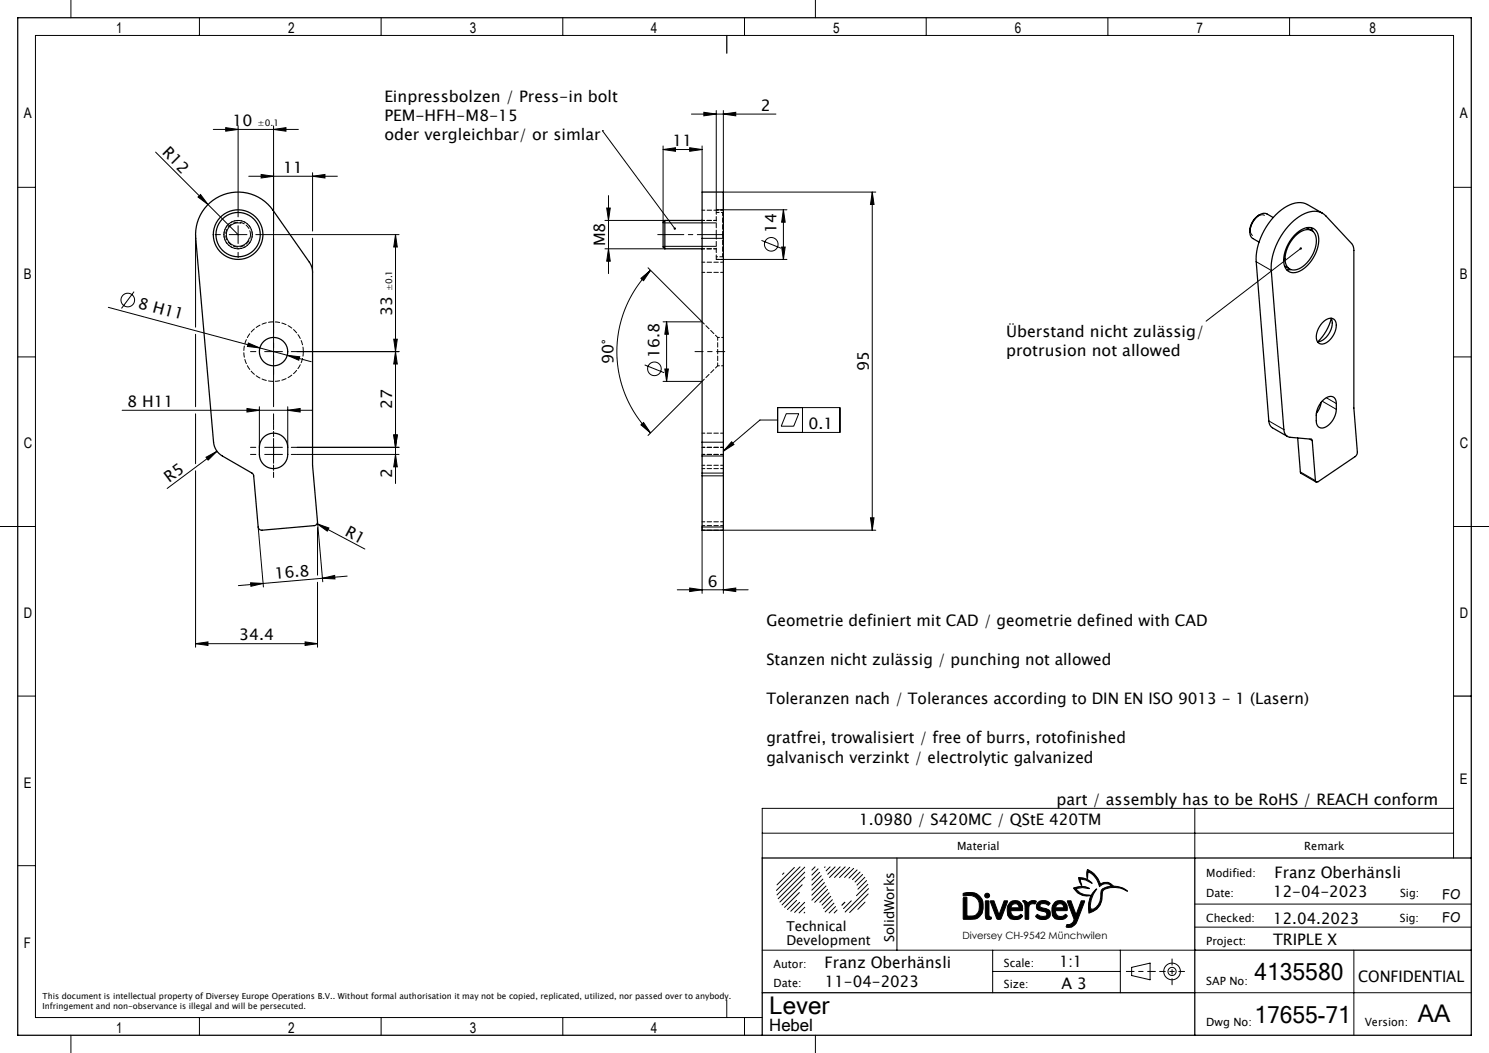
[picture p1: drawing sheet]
<svg xmlns="http://www.w3.org/2000/svg" width="420mm" height="297mm" viewBox="0 0 420 297" stroke-linecap="round" stroke-linejoin="round" font-family="sans-serif">
<g fill="none" stroke="#000" stroke-width=".28">
<path d="M20 0v5M56.2 5v5M107.5 5v5M158.7 5v5M210 5v5M230 0v5M261.2 5v5M312.5 5v5M363.8 5v5M60.2 36.5h24M63.7 36l3.5 .5-3.5 .5zM67.2 35.5v24.1"/>
<path d="M77.2 36.5l3.5-.5v1zM77.2 35.5v79.2M169.9 36.9h.1M169.9 36.9l20.4 27.6M195 32.2h23.9M198.5 31.7l3.5 .5-3.5 .5zM202 31.2v27.9M204 32.2l3.5-.5v1zM204 31.2v28M5 52.8h5M43.9 42.9l23.3 23.3M55.8 55.6l.8-.7 2.1 2.8z"/>
<path d="M70.2 49.7h25M73.7 49.2l3.5 .5-3.5 .5zM88.2 49.7l3.5-.5v1zM88.2 48.7v16.5M171.1 58.7h1l-.5 3.5zM171.6 55.2v22M187 42.2l3.5-.5v1zM187 41.2v21.4M187 42.2h11M194.5 41.7l3.5 .5-3.5 .5zM198 41.2v12.9M202.1 59.2h19.9"/>
<path d="M204.1 54.2h42.9M221 59.2v14M221 59.2l.5 3.5h-1zM246 54.2l.5 3.5h-1zM246 54.2v95.4M410 52.8h5M55.2 66.3v26M64.7 66.2h5M67.2 63.7v5M68 63a3.3 3.3 0 0 0-4 2.3 3.3 3.3 0 0 0 2.3 4.1 3.3 3.3 0 0 0 4.1-2.4M73.8 66.2h38.8M88.2 67.2v9.5"/>
<path d="M111.6 66.2v70.2M111.6 66.2l.5 3.5h-1zM170.6 70.2h16.8M170.6 62.2h16.8M171.6 70.2l.5 3.5h-1zM180.8 78.5l2.7-2.3-2 3zM182.8 75.5l15.2 15.2M183.5 76.2a32.4 32.4 0 0 0 0 45.9M187 62.9h15M187 69.5h15M198 67.2h6M202.1 73.2h19.9"/>
<path d="M214.8 67.8l5.5 2.2M220.5 69.7h1l-.5 3.5zM354.3 73.8l4.3 2.5M356.7 60.7a3.2 3.2 0 0 0-3.6 2.5 2.53 2.53 0 0 0 .3 3.3M366.9 70.1l-26.7 20.5M30.6 86.7l42.7 11.4M37.8 82.3l-3.5 4.7M55.2 94.3v20.4M70 96.7l3.3 1.4-3.5-.4zM73.3 98.1l14.5 3.9M74.7 99.2h5M83.8 99.2h28.8"/>
<path d="M111.1 95.7h1l-.5 3.5zM111.6 99.2l.5 3.5h-1zM187 90.8h10.9M188 90.8v16.8M188 90.8l.5 3.5h-1zM5 100.7h5M34.5 115.7h53.7M55.2 116.7v14.1M69.7 115.2l3.5 .5-3.5 .5zM73.2 114.7v11.4M77.2 116.7v2.9M81 100.2l3.5 .4-.2 1z"/>
<path d="M81.2 115.7l3.5-.5v1zM81.2 114.7v11.4M180.8 119.8l.7-.6 2 2.9zM181.8 102.9l5.5 2.2M187 107.6h10.9M187.5 104.1h1l-.5 3.5zM198 107.6l-15.2 15.2M219.4 115h17.5v7h-17.5zM219.4 118.5h-5l-10.4 8.8M221.8 116.7h3.5l-1.4 3.5h-3.5zM226.4 115v7M357.9 118.7l4.2 2.5"/>
<path d="M372.9 113.1l4 2.3M374.1 112.2l2.8 1.6M410 100.7h5M55.2 132.8v49.8M58.1 129l3.1-1.7-2.5 2.5zM61.2 127.3l-14.1 10.5M74.7 126.2h5M74.7 128.2h5M77.2 123.7v7M83.8 126.2h28.8M83.8 128.2h28.8M111.1 122.7h1l-.5 3.5z"/>
<path d="M111.6 128.2l.5 3.5h-1zM198 124.7h6M198 128.6h6M198 133.4h6M198 134.2h6M206.4 124.6l.6 .8-3 1.9zM366.8 133.1l4.2 2.5M369.3 123.8l.8 .5M0 148.5h10M72.8 148.7l1.5 16.9M89.4 147.7l3.4 1.2-.5 .9zM89.4 147.7l13.5 7.2"/>
<path d="M89.6 148.8v13.4M89.6 147.3l1.4 16.8M198 148.7v18.7M198 148.6h6M204 148.7v18.7M204.1 149.6h42.9M245.5 146.1h1l-.5 3.5zM410 148.5h10M70.7 164.4l3.5 .2-3.4 .8zM89.6 164.2v18.4M91 163.1l3.4-.8 .1 1zM97.9 162.5l-30.7 2.7"/>
<path d="M191 166.4h20M194.5 165.9l3.5 .5-3.5 .5zM204 166.4l3.5-.5v1zM5 196.3h5M55.2 181.6l3.5-.5v1zM55.2 181.6h34.4M86.1 181.1l3.5 .5-3.5 .5zM215 235h195M337 228v14M410 228h-195v14M5 244.2h5M221.1 246.2l-.4 .4"/>
<path d="M224.1 244.7l-4.9 4.9M224.7 254l-2.6 2.5M225.5 251.8l-4.2 4.1M225.6 254.5l-2.6 2.5M225.7 244.5l-6.7 6.7M226.3 249.6l-5.7 5.6M227 254.5l-2.9 2.8M227 255.9l-1.6 1.6M227 257.3l-.2 .2M227 247.4l-7 7M227 246l-7.5 7.5M227 244.6l-7.8 7.8"/>
<path d="M229.9 244.5l-.9 .9M230.8 245.1l-1.8 1.7M231.2 246l-2.2 2.2M231.7 247l-2.7 2.6M232.1 248l-3.1 3.1M232.5 248.9l-3.5 3.6M232.7 244.5l-.1 .2M233 249.9l-4 4M233.4 250.9l-3.6 3.6M233.9 251.8l-2.7 2.7M234.1 244.5l-1.1 1.1M234.3 252.8l-2.4 2.5"/>
<path d="M234.8 253.8l-2.5 2.4M235.2 254.7l-2.4 2.5M235.6 244.5l-2.1 2.1M235.7 255.7l-1.8 1.8M236.1 256.7l-.8 .8M237 244.5l-3 3M238.4 244.5l-3 3M239.7 244.6l-2.9 2.9M240.1 254.1l-2.2 2.2M240.8 244.9l-2.6 2.6M241.8 245.4l-2.3 2.3M242.6 246l-2.1 2.1"/>
<path d="M243.3 246.6l-2.1 2.2M243.9 247.4l-2.2 2.2M244 254.5l-2 2M244.4 248.4l-2.4 2.4M244.8 249.4l-3.2 3.2M244.9 252.1l-5.3 5.3M245 250.6l-6.6 6.6M253 242v26M271.7 252.2a3.8 3.8 0 0 1 4.1 .2 3.8 3.8 0 0 1 1.5 3.9 3.1 3.1 0 0 1-3.5 3h-1.9l-.2-.2v-5.6l.1-.3 .8-.1 .1 5.3a3 3 0 0 0 3.1-.9 3.1 3.1 0 0 0 .2-3.3 3.1 3.1 0 0 0-2.9-1.6l-1.3 .1-.1-.5M278 254.1h.9l.1 4v.4l.6 .2 .1 .3a.99 .99 0 0 1-1.6 .1zM279.4 254.1l1 .1 1.4 3.8 1.4-3.8 1-.1-1.8 4.9a.79 .79 0 0 1-1.3 0zM284.8 254.6a2.08 2.08 0 0 1 2.7-.3 2.08 2.08 0 0 1 .8 2.6h-3.2a1.61 1.61 0 0 0 1.1 1.5 1.61 1.61 0 0 0 1.8-.5l.4 .5a1.93 1.93 0 0 1-2.3 1l-1.1-.3-.7-.9a3.7 3.7 0 0 1 .5-3.6z"/>
<path d="M285.7 255.1l.6-.2 .6 .1 .4 .4 .2 .7h-2.4zM288.5 254.1l.5-.1 .9 .7a1.96 1.96 0 0 1 2.4-.5l-.4 .8a1.33 1.33 0 0 0-1.7 1.5v2.6l-.2 .2-.9-.2a8.1 8.1 0 0 0-.3-4.6zM292.7 254.6a2.27 2.27 0 0 1 3.5 .2l-.5 .5a1.96 1.96 0 0 0-2.3-.2v.6l.3 .3a3.5 3.5 0 0 1 2.5 1.1 1.75 1.75 0 0 1-.4 1.8 1.75 1.75 0 0 1-1.8 .5 1.58 1.58 0 0 1-1.8-1.1l.5-.4a2.05 2.05 0 0 0 2.5 .3l-.1-.8-2.2-.7a1.36 1.36 0 0 1-.2-2.1zM297.4 254.6a2.08 2.08 0 0 1 2.7-.3 2.08 2.08 0 0 1 .8 2.6h-3.2a1.61 1.61 0 0 0 1.1 1.5 1.61 1.61 0 0 0 1.8-.5l.4 .4a1.93 1.93 0 0 1-2.3 1.1l-1.1-.3-.7-.9a3.7 3.7 0 0 1 .5-3.6zM298.3 255.1l.7-.2 .5 .1 .4 .4 .2 .6h-2.3zM301.1 254.1l1 .1 1.4 3.8 1.4-3.8h1l-1.7 4.6a2.79 2.79 0 0 1-3.5 2.6l.2-.5a2.03 2.03 0 0 0 2.1-1.5zM302.8 250.5a5 5 0 0 1 4.5 .1l-2-.3-1.9 .4a5.1 5.1 0 0 0 4.3 1.9h-.1a4.3 4.3 0 0 1-4.8-2.1zM304.2 247.5a4.4 4.4 0 0 1 3.9 1.6l-1.9-.9-1.5-.3 .4 1.8-.6-1.1zM306.7 245.2l.1 .1a6.8 6.8 0 0 1 3.6 3.9h.2a2.73 2.73 0 0 1 3.6 .7 6 6 0 0 1 3.8 1.4l-.1 .1a6.6 6.6 0 0 0-6.5-.4l-.4 .4a6.3 6.3 0 0 1-1.6 5l-2.2 1.1a7.1 7.1 0 0 1 2.1-6.8v.2a7.3 7.3 0 0 0-1.7 5.2l.3 .4a3.8 3.8 0 0 0 2.6-4.6l.1-.8a4.8 4.8 0 0 1 2.8-1.2 1.72 1.72 0 0 0-2.5-.4l-.8 .6-.1-.5a5 5 0 0 0-3.1-3.5l-.2 1.6-.2-.8zM337 255h78M410 242v-232h-400v277h205M215 268h122"/>
<path d="M280 274h36M280 268v12M316 268v12M319.2 272.8l5.2-1.1v4.7l-5.2-1.2zM337 261.5h78M381.9 268v24M20 292v5M56.2 287v5M107.5 287v5M158.7 287v5M205 282v5M210 287v5"/>
<path d="M230 292v5M337 280h78"/>
<circle cx="217.5" cy="68.9" r="1.92"/>
<circle cx="36" cy="84.6" r="1.92"/>
<circle cx="184.6" cy="104" r="1.92"/>
<circle cx="278.5" cy="252.6" r=".68"/>
<circle cx="330.6" cy="274" r="1.15"/>
<circle cx="330.6" cy="274" r="2.35"/>
</g>
<path d="M334.1 274h-7" fill="none" stroke="#000" stroke-width=".28" stroke-dasharray="15.2 1.3 1.3 1.3" stroke-dashoffset="13.6"/>
<path d="M330.6 270.5v7.3" fill="none" stroke="#000" stroke-width=".28" stroke-dasharray="15.2 1.3 1.3 1.3" stroke-dashoffset="13.5"/>
<path d="M317.7 274h8.2" fill="none" stroke="#000" stroke-width=".28" stroke-dasharray="15.2 1.3 1.3 1.3" stroke-dashoffset="13"/>
<g fill="none" stroke="#000" stroke-width=".35">
<path d="M5 5h410v287h-410zM205 10v5M58.4 58a12 12 0 0 1 18.6 1.3l10.3 14.7a5 5 0 0 1 .9 2.8v54.4l1.4 16a1 1 0 0 1-1 1.1l-14.7 1.2a1 1 0 0 1-1.1-.9l-1.3-14.7-.4-.5-8.4-4.8a5 5 0 0 1-2.5-3.9l-5-57.5a12 12 0 0 1 3.2-9.2zM198 54.2h6v95.4h-6zM187.5 62.2l-.5 .5v7l.5 .5M187.5 62.2v8M187.5 62.2h10.5M187.5 70.2h10.5M355.4 60.5a5.4 5.4 0 0 0-2.9 4.9M359.1 61.4l-1.7-1.1a2.68 2.68 0 0 0-3.2 1.2 5.1 5.1 0 0 0-1.3 5.3l2.2 1.5M362.3 75l1.5 .9M364.1 76l-1.2 .1"/>
<path d="M364.1 63a9.2 9.2 0 0 1 7.6-3.3l1.3 .4 1 .8 7.2 7.8 .6 1.4 .1 45 1 12.4-.2 .7-.5 .6-10.4 7.1a.44 .44 0 0 1-.5 .1 .44 .44 0 0 1-.3-.4l-.9-11.5-.3-.2-5.9-.6a2.06 2.06 0 0 1-1.8-2.1l-3.5-44.9a18.5 18.5 0 0 1 5.5-13.3zM365.2 66.7a4.4 4.4 0 0 1 4.8-1.7 4.1 4.1 0 0 1 1 5.1 8.4 8.4 0 0 1-5.8 6 2.59 2.59 0 0 1-2.7-3.1 9.7 9.7 0 0 1 2.7-6.3zM365.4 66.1a4.8 4.8 0 0 1 5.1-1.7 4.3 4.3 0 0 1 1.2 5.1 10 10 0 0 1-6.3 7.4 2.92 2.92 0 0 1-3.3-3.5 11.1 11.1 0 0 1 3.3-7.3zM368.6 64.2l1.4 .8M369.8 64.2l.5 1.1M373 60.1l-4.2-2.4a6.2 6.2 0 0 0-6.6 .9 18.6 18.6 0 0 0-7.9 15.2l3.7 45.4 .7 1.3 4.5 2.6M373 91.1a2.34 2.34 0 0 1 3.6-.7 5.3 5.3 0 0 1-3.6 6.6 1.86 1.86 0 0 1-1.7-2.5l.6-1.8zM375.5 89.8a5.3 5.3 0 0 1-3.9 6.6M375.5 89.8a14 14 0 0 1-3.8 6.6M372.7 113.5l-.6 1.8-.8 1.3M373 113.1a2.34 2.34 0 0 1 3.6-.6 6.7 6.7 0 0 1-2.3 7.7 1.77 1.77 0 0 1-2.1 .4 1.77 1.77 0 0 1-.9-1.9 6.8 6.8 0 0 1 1.7-5.6zM74.5 123.2a4 4 0 0 1 4.3-.7 4 4 0 0 1 2.4 3.7 5 5 0 0 1-1.8 5.3 4 4 0 0 1-6.2-3.3 5.2 5.2 0 0 1 1.3-5z"/>
<path d="M366 123.5l.8 9.8 4.4 2.7M410 196.3h5M238.3 254.5l-.8 .8M337 242v50M415 242h-200v50M337 268h78M215 280h122"/>
<circle cx="67.2" cy="66.2" r="7"/>
<circle cx="67.2" cy="66.2" r="6.3"/>
<circle cx="77.2" cy="99.2" r="4"/>
</g>
<path d="M288.5 254.1l.1-.1a1.32 1.32 0 0 1 1.4 .7 1.55 1.55 0 0 1 2.3-.4l-.4 .7-.9-.1-.6 .4-.2 .8v3.1l-.9 .1-.2-.2v-3.9zM292.7 254.6a2.15 2.15 0 0 1 3.4 .3l-.5 .4a1.66 1.66 0 0 0-2.3 0 .81 .81 0 0 0 1.1 .9l.7 .1a1.64 1.64 0 0 1 1.1 2.1 1.64 1.64 0 0 1-2.2 1 1.42 1.42 0 0 1-1.8-1.1l.5-.3a1.99 1.99 0 0 0 2.6 .1 .95 .95 0 0 0-1.3-1.1 1.42 1.42 0 0 1-1.7-1.4zM297.5 254.5a3.6 3.6 0 0 0-.1 4.5 2.65 2.65 0 0 0 3.6-.6l-.4-.5-.2 .1a1.51 1.51 0 0 1-1.8 .4 1.51 1.51 0 0 1-.9-1.5h3.2l.2-.4a2.12 2.12 0 0 0-1.1-2.3 2.12 2.12 0 0 0-2.5 .3zM298.1 255.2l.6-.3h.7l.5 .5 .2 .6h-2.3zM306.7 245.2l-.1 .5a2.03 2.03 0 0 0 .2 2l.1-1.6a4.5 4.5 0 0 1 3.1 3.5l.1 .5a2.81 2.81 0 0 1 2.3-.8l.6 .2 .4 .4a4.4 4.4 0 0 0-2.8 1.3v.2a4.9 4.9 0 0 1-2.1 5 .67 .67 0 0 1-.9-.1 .67 .67 0 0 1-.1-.8 10.4 10.4 0 0 1 1.8-4.8 7 7 0 0 0-2.1 6.8 4.9 4.9 0 0 0 3.7-5.7l.3-.6a6.7 6.7 0 0 1 6.8 .2l-.1-.2a7.1 7.1 0 0 0-4-1.4 2.77 2.77 0 0 0-3.5-.6 6.7 6.7 0 0 0-3.7-4zM304.2 247.5h.1a3.9 3.9 0 0 1 3.8 1.6h-.1a5.6 5.6 0 0 0-3.3-1.2l.4 1.8-.6-.9zM302.8 250.4v.1a3.9 3.9 0 0 0 4.8 2 4.6 4.6 0 0 1-4.2-1.8 7.7 7.7 0 0 1 3.9-.1 5.2 5.2 0 0 0-4.5-.2zM301.1 254.1h1l1.4 3.9 1.5-3.8h.9l-1.8 4.9a2.56 2.56 0 0 1-3.3 2.4l.2-.7 1.1-.2 .6-.5 .3-.7zM284.9 254.5a3.6 3.6 0 0 0-.1 4.5 2.65 2.65 0 0 0 3.6-.6l-.4-.5-.2 .1a1.51 1.51 0 0 1-1.8 .5 1.51 1.51 0 0 1-.9-1.6h3.2l.1-.4a2.12 2.12 0 0 0-1-2.3 2.12 2.12 0 0 0-2.5 .3zM285.5 255.2l.6-.3h.7l.5 .5 .2 .7h-2.4zM279.4 254.1l1 .1 1.4 3.8 1.4-3.8h1l-2 5.1h-.8l-.2-.2zM278 254.1l.9 .1 .1 4.1 .2 .3 .4 .1 .1 .4-.4 .2h-1l-.3-.5zM271.7 252l2-.3a3.6 3.6 0 0 1 3.6 4.6 3 3 0 0 1-3.5 3l-2.1-.1v-5.7l.2-.4 .8 .1v5.2h1a2.4 2.4 0 0 0 2.6-3.1 2.9 2.9 0 0 0-4-2.7l-.6 .1zM277.8 252.6a.68 .68 0 0 0 1.3 0 .68 .68 0 0 0-1.3 0z" fill-rule="evenodd" fill="#000"/>
<g fill="none" stroke="#000" stroke-width=".28" stroke-dasharray="15.2 1.3 1.3 1.3">
<path d="M62.2 66.2h-1.5M67.2 61.2v-1.5M67.2 71.2v1.5M72.2 66.2h1.5M72.2 99.2h-1.5M77.2 94.2v-1.5M82.2 99.2h1.5M77.2 104.2v1.5M72.2 126.2h-1.5M72.2 128.2h-1.5M77.2 121.2v-1.5M77.2 131.2v1.5"/>
<path d="M77.2 123.2v-1.5M77.2 133.2v1.5M82.2 126.2h1.5M82.2 128.2h1.5"/>
</g>
<path d="M196 99.2h8.4" fill="none" stroke="#000" stroke-width=".28" stroke-dasharray="15.2 1.3 1.3 1.3" stroke-dashoffset="12.9"/>
<path d="M185.5 66.2h18.5" fill="none" stroke="#000" stroke-width=".28" stroke-dasharray="15.2 1.3 1.3 1.3" stroke-dashoffset="7.9"/>
<g fill="#000">
<path d="M55.8 55.6l.8-.7 2.1 2.8zM190.1 64.2h.5v.5l-.3-.2 .2 .2h-.3zM58.1 129l3.1-1.7-2.5 2.5zM89.4 147.7l3.4 1.2-.5 .9z"/>
<path d="M63.7 36l3.5 .5-3.5 .5zM77.2 36.5l3.5-.5v1zM55.2 181.6l3.5-.5v1zM86.1 181.1l3.5 .5-3.5 .5z"/>
<path d="M73.7 49.2l3.5 .5-3.5 .5zM88.2 49.7l3.5-.5v1zM198.5 31.7l3.5 .5-3.5 .5zM204 32.2l3.5-.5v1z"/>
<path d="M246 54.2l.5 3.5h-1zM245.5 146.1h1l-.5 3.5zM188 90.8l.5 3.5h-1zM187.5 104.1h1l-.5 3.5z"/>
<path d="M220.5 69.7h1l-.5 3.5zM221 59.2l.5 3.5h-1zM171.6 70.2l.5 3.5h-1zM171.1 58.7h1l-.5 3.5z"/>
<path d="M111.1 95.7h1l-.5 3.5zM111.6 66.2l.5 3.5h-1z"/>
<path d="M111.6 99.2l.5 3.5h-1zM111.1 122.7h1l-.5 3.5zM180.8 78.5l2.7-2.3-2 3zM180.8 119.8l.7-.6 2 2.9z"/>
<path d="M81 100.2l3.3 1.4 .2-1zM70 96.7l-.2 1 3.5 .4z"/>
<path d="M81.2 115.7l3.5-.5v1zM69.7 115.2l3.5 .5-3.5 .5zM194.5 41.7l3.5 .5-3.5 .5zM187 42.2l3.5-.5v1z"/>
<path d="M111.1 122.7h1l-.5 3.5zM111.6 128.2l.5 3.5h-1z"/>
<path d="M206.4 124.6l.6 .8-3 1.9zM366.7 69.9a.33 .33 0 0 0 0 .4 .33 .33 0 0 0 .4 0 .33 .33 0 0 0 .1-.4l-.3 .2 .3-.2z"/>
<path d="M91 163.1l3.4-.8 .1 1zM70.7 164.4l3.5 .2-3.4 .8z"/>
<path d="M204 166.4l3.5-.5v1zM194.5 165.9l3.5 .5-3.5 .5z"/>
</g>
<g fill="none" stroke="#000" stroke-width=".28" stroke-dasharray="1.3 .6" stroke-dashoffset=".5">
<path d="M198 59.3h6M63.2 66.2a4 4 0 0 1 5.8-3.6 4 4 0 0 1 .5 6.8 4 4 0 0 1-6.3-2.6v-.6M71.2 66.2a4 4 0 0 1-5.8 3.5 4 4 0 0 1-.6-6.7 4 4 0 0 1 6.3 2.5l.1 .7M198 70.2h4M198 76.8h6M202 62.2h-4M204 74h-6M198 131.2h6M198 132.2h6M198 128.2h6M198 126.2h6M204 122.2h-6"/>
<path d="M198 148.3h6M204 149.5h-6M204 147.2h-6"/>
</g>
<path d="M70.7 66.2a3.5 3.5 0 0 1-5.1 3.1 3.5 3.5 0 0 1-.5-5.9 3.5 3.5 0 0 1 5.5 2.2l.1 .6" fill="none" stroke="#000" stroke-width=".28" stroke-dasharray="1.3 .6" stroke-dashoffset=".1"/>
<path d="M202 59.2v7M202 66.2v7M85.6 99.2a8.4 8.4 0 0 0-12.4-7.5 8.4 8.4 0 0 0-.8 14.4 8.4 8.4 0 0 0 13.1-6l.1-.9" fill="none" stroke="#000" stroke-width=".28" stroke-dasharray="1.3 .6"/>
<path d="M203.8 59.9v6.3M203.8 66.2v6.2M202.4 95.2l-4.4-4.4M198 107.6l4.4-4.4M202.4 103.2v-8" fill="none" stroke="#000" stroke-width=".28" stroke-dasharray="1.3 .6" stroke-dashoffset=".4"/>
<path d="M203.8 59.9h-1.8M202 72.4h1.8" fill="none" stroke="#000" stroke-width=".28" stroke-dasharray="1.3 .6" stroke-dashoffset=".9"/>
<path d="M204 59.2h-2M202 73.2h2" fill="none" stroke="#000" stroke-width=".28" stroke-dasharray="1.3 .6" stroke-dashoffset=".6"/>
<path d="M204 95.2h-1.6M202.4 103.2h1.6" fill="none" stroke="#000" stroke-width=".28" stroke-dasharray="1.3 .6" stroke-dashoffset=".8"/>
<g font-size="6.9">
<text x="217" y="285.9">Lever</text>
<text x="399.9" y="288.2">AA</text>
</g>
<g font-size="6.6">
<text x="353.8" y="276.6">4135580</text>
<text x="353.9" y="288.6">17655-71</text>
</g>
<text font-size="4.8" x="217" y="290.9">Hebel</text>
<g font-size="4.5">
<text x="108.4" y="28.7">Einpressbolzen / Press-in bolt</text>
<text x="65.6" y="35.6">10</text>
<text x="108.4" y="34.1">PEM-HFH-M8-15</text>
<text x="214.6" y="31.3">2</text>
<text x="108.4" y="39.6">oder vergleichbar/ or simlar</text>
<text x="189.7" y="41.2">11</text>
<text x="45.5" y="43.3" transform="rotate(45 45.5 43.3)">R12</text>
<text x="79.8" y="48.8">11</text>
<text x="219" y="65.7" transform="rotate(-90 219 65.7)">14</text>
<text x="170.7" y="69.5" transform="rotate(-90 170.7 69.5)">M8</text>
<text x="38.7" y="86.9" transform="rotate(15 38.7 86.9)">8 H11</text>
<text x="110.6" y="89.2" transform="rotate(-90 110.6 89.2)">33</text>
<text x="283.8" y="95.1">Überstand nicht zulässig/</text>
<text x="186" y="100.9" transform="rotate(-90 186 100.9)">16.8</text>
<text x="283.8" y="100.5">protrusion not allowed</text>
<text x="173.1" y="102.6" transform="rotate(-90 173.1 102.6)">90°</text>
<text x="245.1" y="104.7" transform="rotate(-90 245.1 104.7)">95</text>
<text x="35.9" y="114.8">8 H11</text>
<text x="110.6" y="115.5" transform="rotate(-90 110.6 115.5)">27</text>
<text x="228.1" y="121">0.1</text>
<text x="47.8" y="136.2" transform="rotate(-37 47.8 136.2)">R5</text>
<text x="110.6" y="135" transform="rotate(-90 110.6 135)">2</text>
<text x="97" y="150.8" transform="rotate(28 97 150.8)">R1</text>
<text x="77.6" y="163.3" transform="rotate(-5 77.6 163.3)">16.8</text>
<text x="199.6" y="165.4">6</text>
<text x="216.2" y="176.6">Geometrie definiert mit CAD / geometrie defined with CAD</text>
<text x="67.4" y="180.6">34.4</text>
<text x="216.2" y="187.6">Stanzen nicht zulässig / punching not allowed</text>
<text x="216.2" y="198.6">Toleranzen nach / Tolerances according to DIN EN ISO 9013 - 1 (Lasern)</text>
<text x="216.2" y="209.6">gratfrei, trowalisiert / free of burrs, rotofinished</text>
<text x="216.2" y="215.1">galvanisch verzinkt / electrolytic galvanized</text>
<text x="298" y="227">part / assembly has to be RoHS / REACH conform</text>
<text x="242.3" y="232.8">1.0980 / S420MC / QStE 420TM</text>
<text x="359.5" y="247.5">Franz Oberhänsli</text>
<text x="359.1" y="253">12-04-2023</text>
<text x="359.1" y="260.6">12.04.2023</text>
<text x="359.1" y="266.6">TRIPLE X</text>
<text x="232.6" y="273">Franz Oberhänsli</text>
<text x="298.8" y="272.8">1:1</text>
<text x="232.6" y="278.5">11-04-2023</text>
<text x="299.4" y="278.8">A 3</text>
<text x="383.1" y="276.9">CONFIDENTIAL</text>
</g>
<g font-size="4.1">
<text x="32.8" y="9.3">1</text>
<text x="81.3" y="9.3">2</text>
<text x="132.5" y="9.3">3</text>
<text x="183.6" y="9.3">4</text>
<text x="235" y="9.3">5</text>
<text x="286.3" y="9.3">6</text>
<text x="337.5" y="9.3">7</text>
<text x="386.3" y="9.3">8</text>
<text x="6.7" y="33.3">A</text>
<text x="411.7" y="33.3">A</text>
<text x="6.7" y="78.6">B</text>
<text x="411.7" y="78.6">B</text>
<text x="6.7" y="126.5">C</text>
<text x="411.7" y="126.5">C</text>
<text x="6.7" y="174.3">D</text>
<text x="411.7" y="174.3">D</text>
<text x="411.7" y="221">E</text>
<text x="6.7" y="222.1">E</text>
<text x="6.7" y="267.5">F</text>
<text x="32.8" y="291.3">1</text>
<text x="81.3" y="291.3">2</text>
<text x="132.5" y="291.3">3</text>
<text x="183.5" y="291.3">4</text>
</g>
<g font-size="3.8">
<text x="406.8" y="253.7">FO</text>
<text x="221.8" y="262.5">Technical</text>
<text x="406.8" y="260.1">FO</text>
<text x="221.8" y="266.5">Development</text>
<text x="252.3" y="265.7" transform="rotate(-90 252.3 265.7)">SolidWorks</text>
</g>
<g font-size="3.2">
<text x="270" y="239.7">Material</text>
<text x="367.9" y="239.7">Remark</text>
<text x="340.3" y="247.4">Modified:</text>
<text x="340.2" y="252.9">Date:</text>
<text x="394.9" y="252.9">Sig:</text>
<text x="340.2" y="259.9">Checked:</text>
<text x="394.9" y="259.9">Sig:</text>
<text x="340.3" y="266.4">Project:</text>
<text x="218.2" y="273">Autor:</text>
<text x="283.2" y="272.7">Scale:</text>
<text x="218.2" y="278.5">Date:</text>
<text x="283.2" y="278.7">Size:</text>
<text x="340.3" y="277.8">SAP No:</text>
<text x="340.3" y="289.3">Dwg No:</text>
<text x="385" y="289.3">Version:</text>
</g>
<text font-size="2.8" x="271.4" y="264.9">Diversey CH-9542 Münchwilen</text>
<g font-size="2.6">
<text x="72.7" y="35.6">±0.1</text>
<text x="110.6" y="82.2" transform="rotate(-90 110.6 82.2)">±0.1</text>
</g>
<g font-size="2.4">
<text x="12" y="281.7">This document is intellectual property of Diversey Europe Operations B.V.. Without formal authorisation it may not be copied, replicated, utilized, nor passed over to anybody.</text>
<text x="12" y="284.5">Infringement and non-observance is illegal and will be persecuted.</text>
</g>
</svg>
